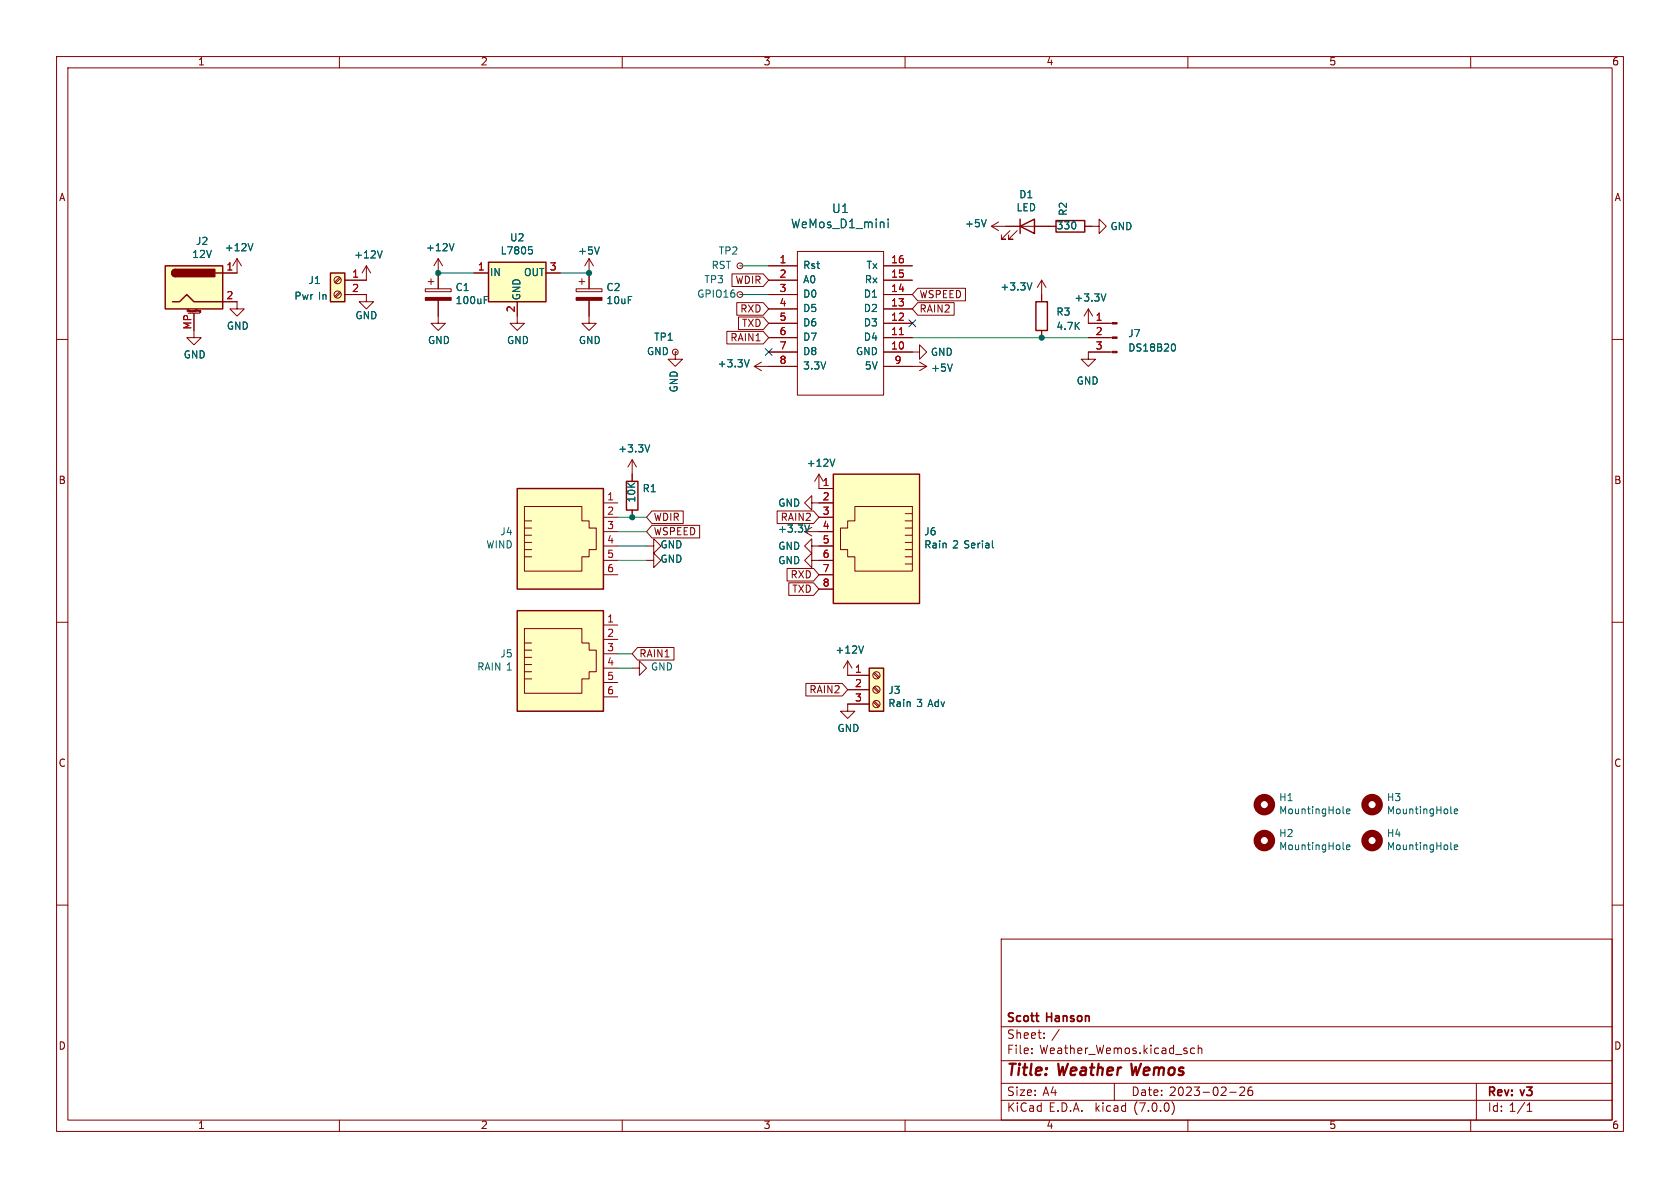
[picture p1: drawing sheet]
<svg xmlns="http://www.w3.org/2000/svg" width="297mm" height="210mm" viewBox="0 0 297 210" stroke-linecap="round" stroke-linejoin="round" font-family="sans-serif">
<g fill="none" stroke="#840000" stroke-width=".18">
<path d="M10 10h277v190h-277zM12 12h273v186h-273zM60 10v2M110 10v2M160 10v2M210 10v2M260 10v2M176.5 39.2l-1.2 .8M10 60h2M33.1 55.1v-.4l.1 .3 .2-.3v.4M33.3 55.4h2M34.3 55.4v4.3h1.3l-1.3 1.3-1.3-1.3h1.3"/>
<path d="M34.6 54.7v.4M34.8 54.8h.1M34.8 54.7v.1M35.3 55.1h.1M35.3 54.9v.2M35.3 54.9h.2v.3h-.2M35.3 55.1h.2M35.3 54.9h.1M39.4 53.3h2.5v1.3h1.3l-1.3 1.3-1.3-1.3h1.3M41.9 45.7v2.6h-2.5M41.9 45.7l-.8 1.3M41.9 45.7l.8 1.3"/>
<path d="M60 51.6l-.8 .8M60 49l-.8 .9M60.2 51.7l-.8 .9M60.2 49.2l-.8 .8M61 52.1h3.8v1.2h1.2l-1.2 1.3-1.3-1.3h1.3M64.8 47l-.8 1.3M64.8 47v2.5h-3.8M64.8 47l.7 1.3M75.2 51.1h4.6v.5h-4.6zM75.7 49.8h1M76.2 49.3v1M77.5 53.1v4.1h1.2l-1.2 1.2-1.3-1.2h1.3"/>
<path d="M77.5 45.7l-.8 1.3M77.5 45.7v5.4M77.5 45.7l.7 1.3M83.8 48.3h2.6M91.4 53.3v3.9h1.3l-1.3 1.2-1.2-1.2h1.2M96.5 48.3h2.6M101.9 51.1h4.5v.5h-4.5zM102.4 49.8h1M102.9 49.3v1M104.1 53.1v4.1h1.3l-1.3 1.2-1.2-1.2h1.2M104.1 45.7l-.7 1.3M104.1 45.7v5.4"/>
<path d="M104.1 45.7l.8 1.3M128.5 58.6h6.4l1 1.1-1 1.1h-6.4zM129.4 48.4h5.5l1 1.1-1 1.1h-5.5zM130.3 53.5h4.6l1 1.1-1 1.1h-4.6zM130.6 56h4.3l1 1.2-1 1.1h-4.3zM130.8 52.1h.1M130.8 47h.1M135.9 59.7h5.1M135.9 57.2h5.1M135.9 47h5.1M135.9 54.6h5.1M135.9 52.1h5.1"/>
<path d="M135.9 49.5h5.1M141 44.5h15.2v25.4h-15.2zM156.2 59.7h5.1M156.2 57.2h5.1M156.2 47h5.1M156.2 54.6h5.1M156.2 52.1h5.1M156.2 49.5h5.1M162.2 51h8.5v2.2h-8.5l-.9-1.1zM162.2 53.5h6.5v2.2h-6.5l-.9-1.1zM175.3 40h11.4M175.3 40l1.2 .8"/>
<path d="M178.6 40.8l-1.6 1.5h.8h-.8v-.8M179.8 40.8l-1.5 1.5h.8h-.8v-.8M184.1 49.5v3.8M184.1 58.4v1.3M184.1 49.5l-.7 1.3M184.1 49.5l.8 1.3M191.8 40h2.5v-1.3l1.3 1.3-1.3 1.3v-1.3M192.4 59.7h4.2M192.4 54.6v2.6h4.2M192.4 54.6l-.8 1.3M192.4 54.6l.8 1.3M285 60h2"/>
<path d="M119.4 62.2h.1M119.4 62.2v1.3h1.2l-1.2 1.3-1.3-1.3h1.3M133.3 64.8h7.7M133.3 64.8l1.3 .7M134.6 64l-1.3 .8M135.9 62.2h5.1M156.2 62.2h6.4v-1.2l1.2 1.2-1.2 1.3v-1.3M156.2 64.8h7.6M162.6 64l1.2 .8M163.8 64.8l-1.2 .7M196.6 62.2h-4.2v1.3h1.3l-1.3 1.3-1.3-1.3h1.3M92.7 92.1h1.3"/>
<path d="M92.7 93.3h1.3M92.7 94.6h1.3M92.7 95.9h1.3M92.7 97.2h1.3M92.7 98.4h1.3M92.7 89.5h10.2v2.6h1.2v1.2h1.3v3.9h-1.3v1.2h-1.2v2.6h-10.2zM106.7 88.9h2.5M106.7 91.4h2.5M106.7 94h2.5M106.7 96.5h2.5M106.7 99.1h2.5M111.8 81.3v3.8"/>
<path d="M111.8 90.2v1.2M111.8 81.3l-.8 1.3M111.8 81.3l.7 1.3M114.3 99.1h1.3v-1.3l1.2 1.3-1.2 1.2v-1.2M114.3 96.5h1.3v-1.2l1.2 1.2-1.2 1.3v-1.3M115.3 90.3h5.5v2.3h-5.5l-1-1.2zM115.3 92.9h8.4v2.2h-8.4l-1-1.1zM137.4 90.3h6.4l1 1.1-1 1.2h-6.4zM142.2 94h5.1M142.2 94l1.3 .7M143.5 99.1v-1.3l-1.3 1.3 1.3 1.2v-1.2h3.8M143.5 96.5v-1.2l-1.3 1.2 1.3 1.3v-1.3h3.8"/>
<path d="M143.5 88.9v-1.3l-1.3 1.3 1.3 1.3v-1.3h3.8M143.5 93.2l-1.3 .8M144.8 83.8v2.6h2.5M144.8 91.4h2.5M144.8 83.8l-.8 1.3M144.8 83.8l.7 1.3M151.1 89.5h10.2v11.5h-10.2v-2.6h-1.2v-1.2h-1.3v-3.9h1.3v-1.2h1.2zM160 90.8h1.3M160 92.1h1.3M160 93.3h1.3M160 94.6h1.3M160 95.9h1.3"/>
<path d="M160 97.2h1.3M160 98.4h1.3M160 99.7h1.3M10 110h2M92.7 113.7h1.3M92.7 114.9h1.3M92.7 116.2h1.3M92.7 117.5h1.3M92.7 118.7h1.3M92.7 111.1h10.2v2.6h1.2v1.2h1.3v3.8h-1.3v1.3h-1.2v2.6h-10.2zM106.7 101.6h2.5M106.7 110.5h2.5"/>
<path d="M106.7 113h2.5M106.7 115.6h2.5M106.7 118.1h2.5M111.8 118.1h1.2v-1.3l1.3 1.3-1.3 1.3v-1.3M112.7 114.5h6.5v2.2h-6.5l-.9-1.1zM139.1 100.5h4.7l1 1.1-1 1.1h-4.7zM139.4 103h4.4l1 1.1-1 1.2h-4.4zM144.8 101.6h2.5M144.8 104.1h2.5M149.9 116.8l-.8 1.3M149.9 116.8v2.6h3.8M149.9 116.8l.7 1.3"/>
<path d="M154.4 119l.9 .9M154.6 118.9l.8 .8M285 110h2M92.7 120h1.3M106.7 120.7h2.5M106.7 123.2h2.5M142.5 120.8h6.4l1 1.1-1 1.1h-6.4zM149.9 121.9h3.8M153.7 124.5h-3.8v1.2h1.2l-1.2 1.3-1.3-1.3h1.3M154.4 124.1l.9 .9M154.4 121.6l.9 .8M154.6 124l.8 .8"/>
<path d="M154.6 121.4l.8 .9M10 160h2M285 160h2M177 166h108v32h-108zM60 198v2M110 198v2M160 198v2M177 194.5h108M177 191.5h108M177 187.5h108M177 181.5h108M182.4 186.1v.2"/>
<path d="M182.4 185.3v.2M184.6 183.4v.2M184.6 182.6v.2M197 191.5v3M207.2 194.8a1.74 1.74 0 0 1 0 2.2M210 198v2M211.2 185.3h-.4l-.3 .2v.5l.1 .2h.6M211.8 185.4l.2-.1h.4l.1 1M211.8 184.8v1.5M217.4 193.1h1.1M219.2 192.3l.6-.1 .2 .1v.3l-.9 1.1h.9M221.3 192.2a.59 .59 0 0 0-.7 .6v.6l.2 .2 .4 .1 .2-.2 .1-.5-.2-.2-.4-.1-.3 .3"/>
<path d="M260 198v2M261 191.5v6.5M270 196.5h.8M270 195.4l.4-.4v1.5"/>
<circle cx="59.7" cy="52.1" r=".63"/>
<circle cx="59.7" cy="49.5" r=".63"/>
<circle cx="130.8" cy="52.1" r=".51"/>
<circle cx="130.8" cy="47" r=".51"/>
<circle cx="119.4" cy="62.2" r=".51"/>
<circle cx="154.9" cy="119.4" r=".63"/>
<circle cx="154.9" cy="124.5" r=".63"/>
<circle cx="154.9" cy="121.9" r=".63"/>
</g>
<path d="M200 188l.2 2" fill="none" stroke="#840000" stroke-width=".4"/>
<g fill="none" stroke="#840000" stroke-width=".25">
<path d="M180.3 38.7v2.6M186.7 39h5.1v2h-5.1zM29.2 47h10.2v7.6h-10.2zM30.5 53.3h1.2l1.3-1.2 1.3 1.2h5.1M31 47.6a.64 .64 0 0 0-.6 .7 .64 .64 0 0 0 .6 .6M38.1 48.3h1.3M58.4 48.3h2.6v5h-2.6zM86.4 46.4h10.1v6.9h-10.1zM180.3 40l2.6-1.3v2.6zM183.1 53.3h2.1v5.1h-2.1zM91.4 86.4h15.3v17.7h-15.3zM110.7 85.1h2.1v5.1h-2.1z"/>
<path d="M147.3 83.8h15.3v22.9h-15.3zM91.4 108h15.3v17.7h-15.3zM153.7 118.1h2.5v7.6h-2.5z"/>
</g>
<g fill="#840000" stroke="#840000" stroke-width=".18">
<path d="M196.6 62.1h.9v.3h-.9z"/>
<path d="M196.6 59.6h.9v.2h-.9z"/>
<path d="M196.6 57h.9v.3h-.9z"/>
<path d="M75.2 52.6h4.6v.5h-4.6z"/>
<path d="M101.9 52.6h4.5v.5h-4.5z"/>
</g>
<g fill="none" stroke="#006464" stroke-width=".18">
<path d="M157 38.7v.2M157 39.2v1.1M174.4 38.8l-.5 1.3M44.7 43.1l-.4 1.2M67.6 44.3l-.5 1.3M80.3 43.1l-.5 1.2M85.6 52.4h.6M93.5 43.6h.6M93.9 44.1l.2 .2v.3l-.2 .3M106 43.6l-.5 1.3M182.4 50l-.4 1.3M195.5 52l-.4 1.2"/>
<path d="M114.9 78.6l-.5 1.3M132.4 63.6l-.4 1.3M168.4 64.3l-.5 1.3M207.5 60.8a.79 .79 0 0 1 0 1.3M143.1 92.8l-.4 1.3M147.6 81.2l-.4 1.2M175.5 96.8l.1 .1M152.7 114.2l-.5 1.3M237.5 143.8h.1M237.5 150.1l.1 .1M238 143.4l.6-.1v-.2l-.4-.1-.2 .2 .1 .6h.5M238 149.8l.6-.1v-.3h-.4l-.2 .1 .1 .6h.5"/>
<path d="M256.6 143.8h.1M256.6 150.1l.1 .1M257.1 143.4l.6-.1-.1-.2-.3-.1-.2 .2 .1 .6h.4M257.1 149.8l.6-.1-.1-.3h-.3l-.2 .1 .1 .6h.4"/>
</g>
<g fill="#ffffc2" stroke="#ffffc2" stroke-width=".18">
<path d="M147.3 83.8h15.3v22.9h-15.3z"/>
<path d="M86.4 46.4h10.1v6.9h-10.1z"/>
<path d="M91.4 108h15.3v17.7h-15.3z"/>
<path d="M91.4 86.4h15.3v17.7h-15.3z"/>
<path d="M58.4 48.3h2.6v5h-2.6z"/>
<path d="M29.2 47h10.2v7.6h-10.2z"/>
<path d="M153.7 118.1h2.5v7.6h-2.5z"/>
</g>
<path d="M159 59.2h.7" fill="none" stroke="#a90000" stroke-width=".18"/>
<g fill="#840000" stroke="#840000" stroke-width=".25">
<path d="M30.5 47.8l.5-.2v1.3a.64 .64 0 0 1-.6-.4 .64 .64 0 0 1 .1-.7z"/>
<path d="M31 47.6h7v1.3h-7z"/>
</g>
<g fill="none" stroke="#840000" stroke-width="1.3">
<circle cx="223.5" cy="148.6" r="1.27"/>
<circle cx="223.5" cy="142.2" r="1.27"/>
<circle cx="242.6" cy="148.6" r="1.27"/>
<circle cx="242.6" cy="142.2" r="1.27"/>
</g>
<path d="M77.5 48.3h6.3M99.1 48.3h5M130.8 52.1h5.1M130.8 47h5.1M161.3 59.7h31.1M109.2 96.5h5.1M109.2 99.1h5.1M109.2 94h5.1M109.2 91.4h5.1M109.2 118.1h2.6M109.2 115.6h2.6" fill="none" stroke="#009600" stroke-width=".18"/>
<path d="M160.7 56.5l1.2 1.3M161.9 56.5l-1.2 1.3M135.3 61.6l1.2 1.2M136.5 61.6l-1.2 1.2" fill="none" stroke="#000084" stroke-width=".18"/>
<g fill="#009600" stroke="#009600" stroke-width=".18">
<circle cx="184.1" cy="59.7" r=".46"/>
<circle cx="104.1" cy="48.3" r=".46"/>
<circle cx="111.8" cy="91.4" r=".46"/>
<circle cx="77.5" cy="48.3" r=".46"/>
</g>
<g font-size="2.8" fill="#840000">
<text x="178" y="190.8">Title:</text>
<text x="187.1" y="190.8">Weather</text>
<text x="200.6" y="190.8">Wemos</text>
</g>
<g font-size="2.1" fill="#006464">
<text x="139.8" y="40.7">WeMos_D1_mini</text>
<text x="147" y="38">U1</text>
</g>
<g font-size="2.1" fill="#840000">
<text x="178" y="183.9">Sheet:</text>
<text x="178" y="181.1">Scott</text>
<text x="185.1" y="181.1">Hanson</text>
<text x="185.9" y="183.9">/</text>
<text x="178" y="186.6">File:</text>
<text x="183.8" y="186.6">Weather_Wemos.kicad_sch</text>
<text x="178" y="196.8">KiCad</text>
<text x="178" y="194">Size:</text>
<text x="184.3" y="194">A4</text>
<text x="185.4" y="196.8">E.D.A.</text>
<text x="193.7" y="196.8">kicad</text>
<text x="200" y="194">Date:</text>
<text x="200.6" y="196.8">(7.0.0)</text>
<text x="206.7" y="194">2023-02-26</text>
<text x="263" y="194.2">Rev:</text>
<text x="263" y="196.8">Id: 1/1</text>
<text x="269" y="194.2">v3</text>
</g>
<g font-size="1.8" fill="#840000">
<text x="35" y="11.8">1</text>
<text x="85" y="11.8">2</text>
<text x="135" y="11.8">3</text>
<text x="185" y="11.8">4</text>
<text x="235" y="11.8">5</text>
<text x="285" y="11.8">6</text>
<text x="10.4" y="35.8">A</text>
<text x="285.4" y="35.8">A</text>
<text x="129.9" y="50.4">WDIR</text>
<text x="162.6" y="53">WSPEED</text>
<text x="130.7" y="55.5">RXD</text>
<text x="131" y="58.1">TXD</text>
<text x="162.6" y="55.5">RAIN2</text>
<text x="129" y="60.6">RAIN1</text>
<text x="10.3" y="85.8">B</text>
<text x="285.3" y="85.8">B</text>
<text x="115.6" y="92.4">WDIR</text>
<text x="115.6" y="94.9">WSPEED</text>
<text x="137.9" y="92.4">RAIN2</text>
<text x="139.6" y="102.5">RXD</text>
<text x="139.9" y="105.1">TXD</text>
<text x="113" y="116.5">RAIN1</text>
<text x="143" y="122.8">RAIN2</text>
<text x="10.3" y="135.8">C</text>
<text x="285.3" y="135.8">C</text>
<text x="10.3" y="185.8">D</text>
<text x="285.3" y="185.8">D</text>
<text x="35" y="199.8">1</text>
<text x="85" y="199.8">2</text>
<text x="135" y="199.8">3</text>
<text x="185" y="199.8">4</text>
<text x="235" y="199.8">5</text>
<text x="285" y="199.8">6</text>
</g>
<g font-size="1.8" fill="#006464">
<text x="180.1" y="35.3">D1</text>
<text x="170.5" y="40.4">+5V</text>
<text x="179.6" y="37.6">LED</text>
<text x="186.7" y="40.8">330</text>
<text x="188.9" y="38.2" transform="rotate(-90 188.9 38.2)">R2</text>
<text x="196.2" y="41">GND</text>
<text x="33.9" y="45.9">12V</text>
<text x="34.6" y="43.6">J2</text>
<text x="39.7" y="44.7">+12V</text>
<text x="62.5" y="46">+12V</text>
<text x="75.2" y="44.7">+12V</text>
<text x="88.4" y="45.3">L7805</text>
<text x="90.1" y="42.9">U2</text>
<text x="102.1" y="45.3">+5V</text>
<text x="125.7" y="47.8">RST</text>
<text x="127" y="45.3">TP2</text>
<text x="142" y="47.8">Rst</text>
<text x="153.1" y="47.8">Tx</text>
<text x="52" y="53.3">Pwr In</text>
<text x="54.5" y="50.5">J1</text>
<text x="80.5" y="51.7">C1</text>
<text x="86.6" y="49.1">IN</text>
<text x="92.3" y="53.1" transform="rotate(-90 92.3 53.1)">GND</text>
<text x="92.5" y="49.1">OUT</text>
<text x="107.1" y="51.7">C2</text>
<text x="123.2" y="52.9">GPIO16</text>
<text x="124.5" y="50.4">TP3</text>
<text x="142" y="50.4">A0</text>
<text x="142" y="52.9">D0</text>
<text x="152.6" y="52.9">D1</text>
<text x="152.8" y="50.4">Rx</text>
<text x="176.8" y="51.6">+3.3V</text>
<text x="189.9" y="53.6">+3.3V</text>
<text x="40" y="58.6">GND</text>
<text x="62.8" y="56.7">GND</text>
<text x="80.5" y="54">100uF</text>
<text x="107.1" y="54">10uF</text>
<text x="142" y="55.4">D5</text>
<text x="142" y="58">D6</text>
<text x="152.6" y="58">D3</text>
<text x="152.6" y="55.4">D2</text>
<text x="186.7" y="56.1">R3</text>
<text x="186.7" y="58.6">4.7K</text>
<text x="199.4" y="59.9">J7</text>
<text x="32.4" y="63.6">GND</text>
<text x="75.6" y="61.1">GND</text>
<text x="89.6" y="61.1">GND</text>
<text x="102.3" y="61.1">GND</text>
<text x="114.3" y="63.1">GND</text>
<text x="115.6" y="60.5">TP1</text>
<text x="126.8" y="65.2">+3.3V</text>
<text x="142" y="60.5">D7</text>
<text x="142" y="63.1">D8</text>
<text x="142" y="65.6">3.3V</text>
<text x="151.2" y="63.1">GND</text>
<text x="152.6" y="60.5">D4</text>
<text x="152.8" y="65.6">5V</text>
<text x="164.5" y="63.2">GND</text>
<text x="164.5" y="66">+5V</text>
<text x="199.4" y="62.4">DS18B20</text>
<text x="120.1" y="69.4" transform="rotate(-90 120.1 69.4)">GND</text>
<text x="190.3" y="68.3">GND</text>
<text x="109.2" y="80.3">+3.3V</text>
<text x="142.6" y="82.8">+12V</text>
<text x="112.6" y="88.9" transform="rotate(-90 112.6 88.9)">10K</text>
<text x="113.5" y="87.3">R1</text>
<text x="137.5" y="89.9">GND</text>
<text x="88.4" y="94.9">J4</text>
<text x="137.5" y="94.4">+3.3V</text>
<text x="163.3" y="94.9">J6</text>
<text x="85.9" y="97.2">WIND</text>
<text x="116.7" y="99.8">GND</text>
<text x="116.7" y="97.2">GND</text>
<text x="137.5" y="100">GND</text>
<text x="137.5" y="97.5">GND</text>
<text x="163.3" y="97.2">Rain</text>
<text x="168.4" y="97.2">2 Serial</text>
<text x="84.3" y="118.8">RAIN 1</text>
<text x="88.4" y="116.5">J5</text>
<text x="115" y="118.8">GND</text>
<text x="147.6" y="115.8">+12V</text>
<text x="157" y="122.9">J3</text>
<text x="157" y="125.3">Rain</text>
<text x="162" y="125.3">3 Adv</text>
<text x="148" y="129.7">GND</text>
<text x="226.1" y="141.9">H1</text>
<text x="245.1" y="141.9">H3</text>
<text x="226.1" y="144.2">MountingHole</text>
<text x="226.1" y="148.2">H2</text>
<text x="245.1" y="144.2">MountingHole</text>
<text x="245.1" y="148.2">H4</text>
<text x="226.1" y="150.6">MountingHole</text>
<text x="245.1" y="150.6">MountingHole</text>
</g>
<g font-size="1.8" fill="#a90000">
<text x="137.8" y="46.7">1</text>
<text x="157.5" y="46.7">16</text>
<text x="40" y="48">1</text>
<text x="40" y="53.1">2</text>
<text x="62.2" y="49.3">1</text>
<text x="62.2" y="51.8">2</text>
<text x="84.4" y="48">1</text>
<text x="97.1" y="48">3</text>
<text x="137.8" y="49.3">2</text>
<text x="137.8" y="51.8">3</text>
<text x="157.5" y="51.8">14</text>
<text x="157.5" y="49.3">15</text>
<text x="34" y="58.3" transform="rotate(-90 34 58.3)">MP</text>
<text x="91.2" y="55.3" transform="rotate(-90 91.2 55.3)">2</text>
<text x="137.8" y="54.4">4</text>
<text x="137.8" y="56.9">5</text>
<text x="137.8" y="59.4">6</text>
<text x="157.5" y="59.4">11</text>
<text x="157.5" y="56.9">12</text>
<text x="157.5" y="54.4">13</text>
<text x="193.6" y="56.9">1</text>
<text x="193.6" y="59.4">2</text>
<text x="137.8" y="62">7</text>
<text x="137.8" y="64.5">8</text>
<text x="157.5" y="62">10</text>
<text x="158.1" y="64.5">9</text>
<text x="193.6" y="62">3</text>
<text x="107.3" y="88.6">1</text>
<text x="145.4" y="86.1">1</text>
<text x="145.4" y="88.6">2</text>
<text x="107.3" y="91.2">2</text>
<text x="107.3" y="93.7">3</text>
<text x="145.4" y="91.2">3</text>
<text x="145.4" y="93.7">4</text>
<text x="107.3" y="96.3">4</text>
<text x="107.3" y="98.8">5</text>
<text x="107.3" y="101.3">6</text>
<text x="145.4" y="96.3">5</text>
<text x="145.4" y="98.8">6</text>
<text x="145.4" y="101.3">7</text>
<text x="145.4" y="103.9">8</text>
<text x="107.3" y="110.2">1</text>
<text x="107.3" y="112.8">2</text>
<text x="107.3" y="115.3">3</text>
<text x="107.3" y="117.9">4</text>
<text x="151.1" y="119.1">1</text>
<text x="107.3" y="120.4">5</text>
<text x="107.3" y="122.9">6</text>
<text x="151.1" y="121.7">2</text>
<text x="151.1" y="124.2">3</text>
</g>
<text font-size=".5" fill="#840000" x="32.9" y="55.4">Mounting</text>
</svg>
